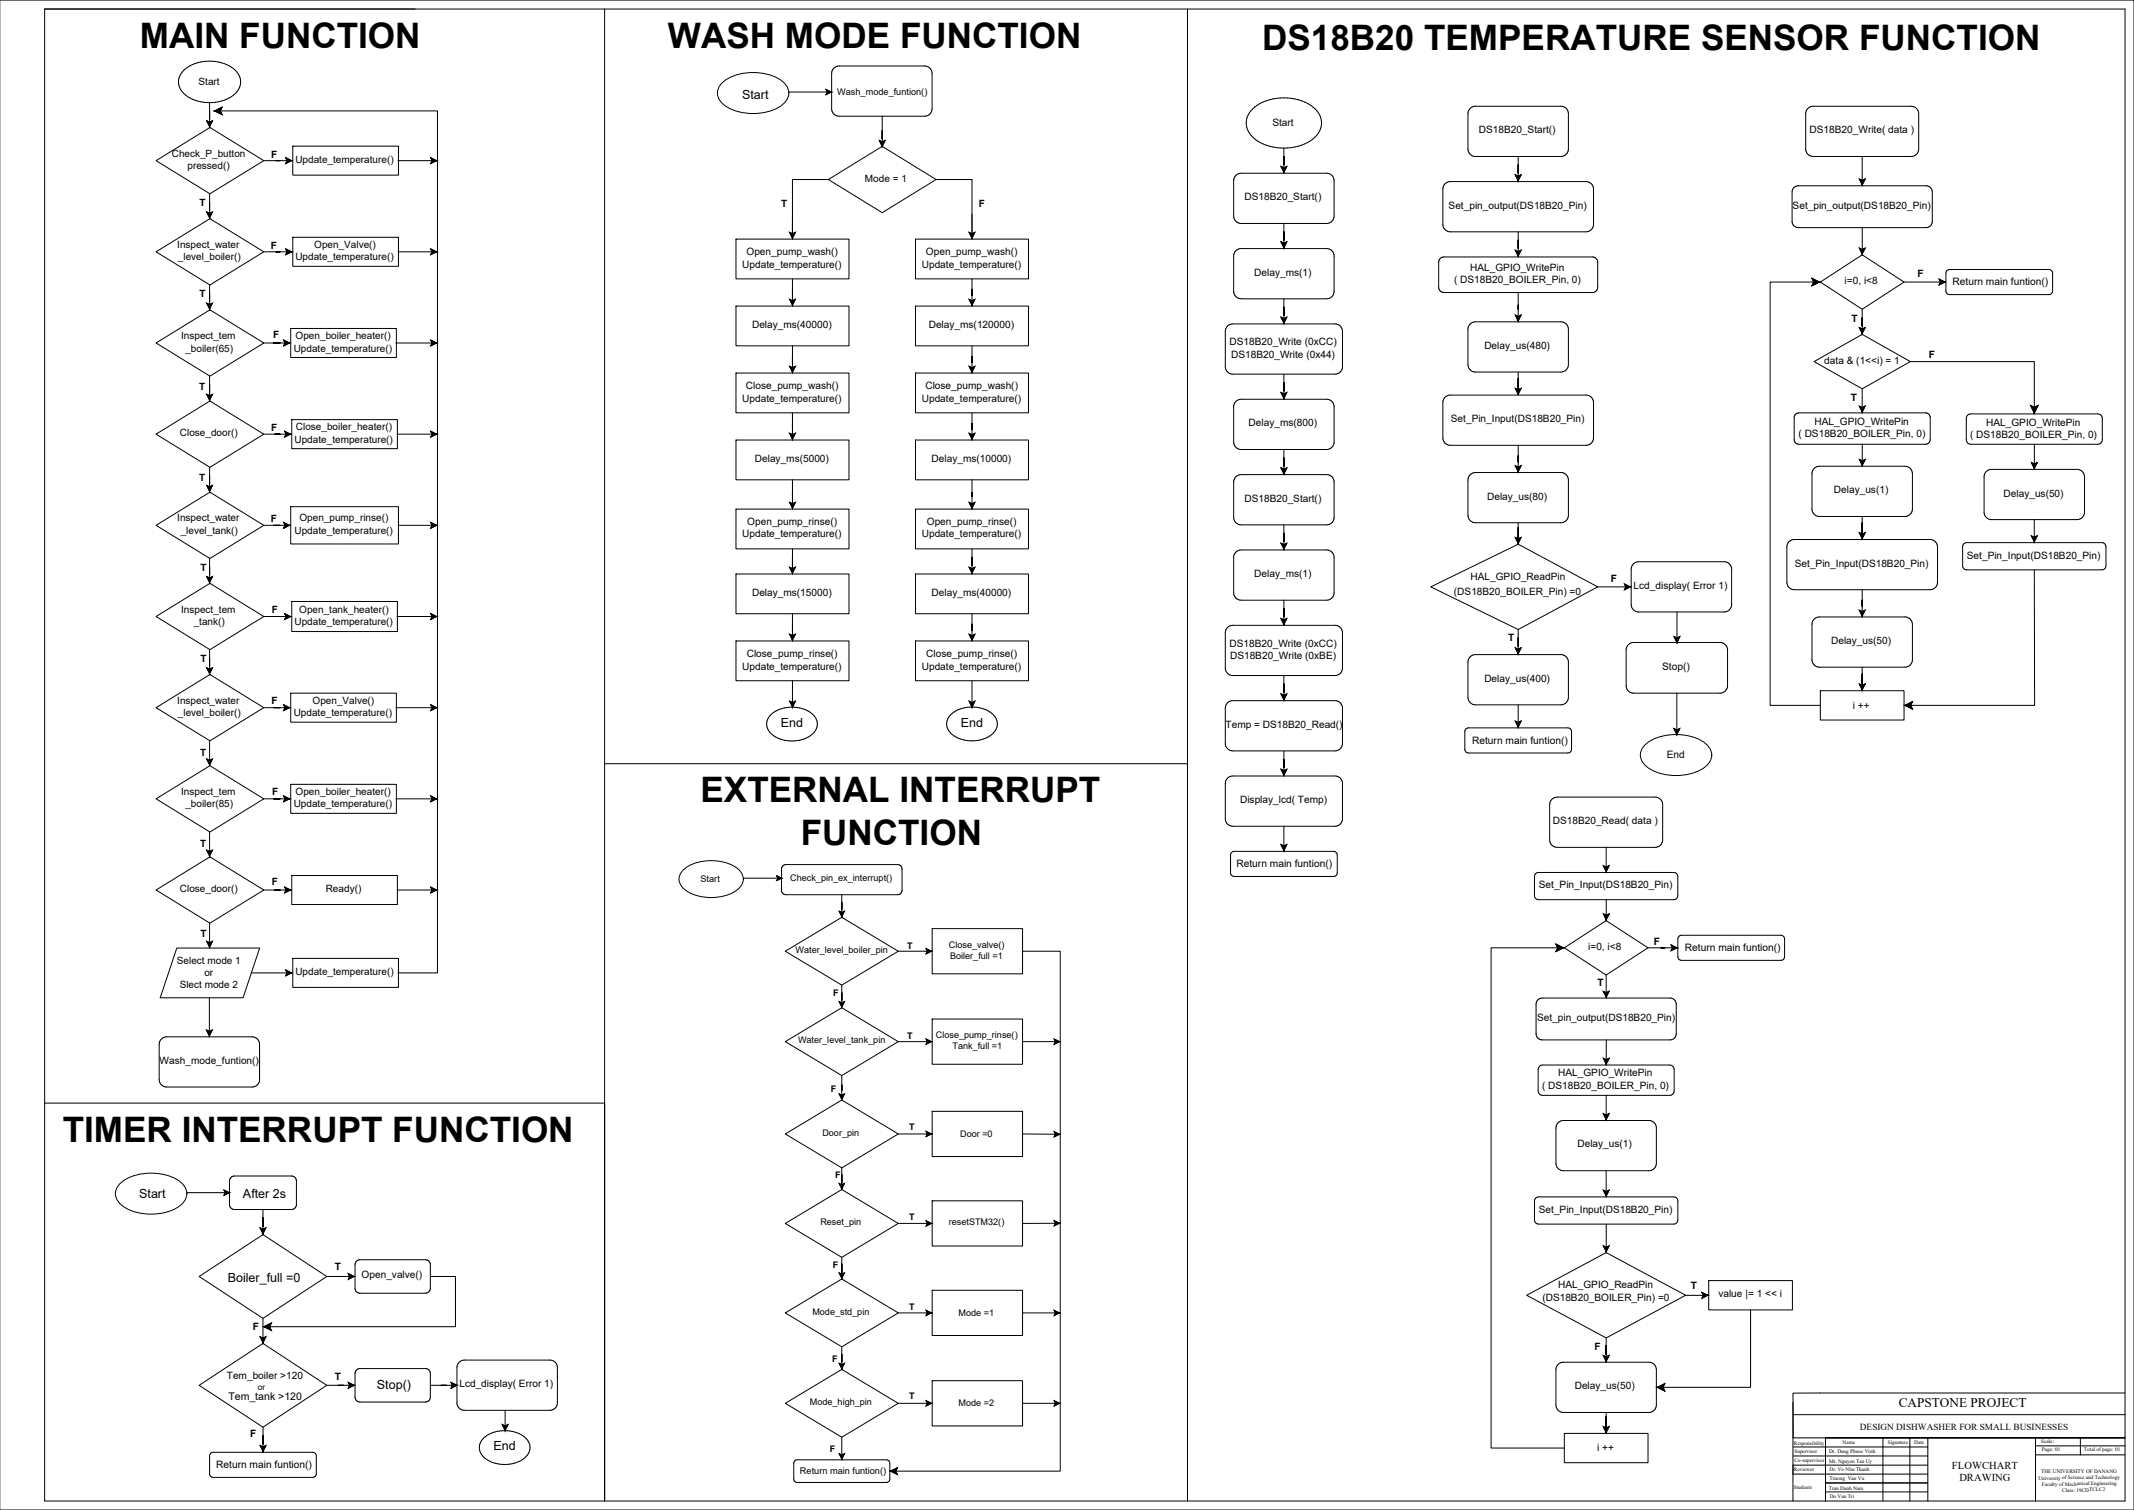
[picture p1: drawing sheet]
<svg xmlns="http://www.w3.org/2000/svg" width="1189mm" height="841mm" viewBox="0 0 1189 841" stroke-linecap="round" stroke-linejoin="round" font-family="sans-serif">
<!-- layer: MAIN -->
<path d="M0 0h1189v841h-1189M1184 5h-1159v831h1159M1014 776h-15v25" fill="none" stroke="#000" stroke-width=".56"/>
<!-- layer: NET DAM -->
<g fill="none" stroke="#000" stroke-width=".56">
<path d="M25 5h206M337 5v831v-222h-312M662 5v831M1184 5v831M102 39l4-2 5-2 6-1 6 1 5 2 4 3 2 4v4l-3 4-6 4-7 1-7-1-7-2-2-2-2-3-1-3 1-2zM467 37l-2 1-2 2v21M468 37h47h2l2 2v1v21l-1 2-3 2h-47M117 57v11M402 46a29 29 0 0 1 35 0 8 8 0 0 1-3 14 30 30 0 0 1-32-3 7 7 0 0 1 0-11zM439 51h22M460 50l3 1-3 2 1-2zM872 60l-2-1h-50l-1 2-1 2v20l1 3 3 1h48l2-1"/>
<path d="M872 60l1 1 1 2v20l-1 2-1 1M115 67l2 1 1-1-1 3zM120 62l4-2-1 2 1 2zM123 62h121v480h-22M463 61l2 2 2 2M490 78l1 1 2-1-2 3zM491 65v14M733 76l3-4v-5l-2-5-4-4-6-2-8-1h-7l-6 2-5 3-3 4-1 5 1 4 3 4 5 3 6 2h6M733 76l-4 3-4 2-5 1h-5M1069 63l-1-3-3-1h-56l-2 2-1 2v20l1 3 3 1h55l3-1 1-3M1069 63v20M87 89l30-18 30 18-30 19z"/>
<path d="M147 89h13M159 88l3 1-3 2 1-2zM163 81h59v17h-59zM222 89h19M240 88l3 1-3 2 1-2zM461 100l30-18 30 18-30 18zM461 100h-20v31M521 100h20v31M689 98l-2 2v21l1 2 2 1h49h3l1-2v-22l-1-2-1-1-50-1-3 2M714 93l1 1 2-1-2 3zM715 82v12M844 97l2 1 1-1-1 4z"/>
<path d="M846 87v11M1036 100l1 1 2-1-2 3zM1037 87v14M115 118l2 1 1-1-1 3zM117 108v11M441 119v11M805 102l3-1h77l2 2 1 2v21l-2 2-2 1h-77l-2-2-1-2v-20zM999 104l3-1 72 1 2 1v2v17l-1 2-2 1h-72l-2-1-1-2v-17zM159 139l3 1-3 2 1-2zM163 132h59v16h-59zM240 139l3 1-3 2 1-2zM410 133h63v22h-63z"/>
<path d="M440 129l1 1 2-1-2 4zM510 133h63v22h-63zM540 129l1 1 2-1-2 4zM689 140l2-2 50 1 2 1v2v22l-2 2h-2h-49l-2-1-1-3v-20zM714 135h1h2l-2 3zM715 124v11M844 139l2 1 1-1-1 4zM846 129v11M1036 138l1 1 2-1-2 3zM1037 127v12M87 140l30-18 30 18-30 19zM117 159v11"/>
<path d="M147 140h13M222 140h19M441 155v13M541 155v13M890 146v14l-1 2-1 1M890 145l-1-1-2-1h-83l-2 1v2v14v2l2 1h84M1009 155l5 2-5 2 1-2zM1010 157h-24v236h28M1014 157l23-15 24 15-24 15zM1061 157h20M1080 155l4 2-4 2 1-2zM1085 151l1-1h56l1 1v1v10v1l-2 1h-55l-1-1-1-1v-10z"/>
<path d="M115 169l2 1 1-1-1 3zM410 170h63v23h-63zM440 167l1 1 2-1-2 3zM510 170h63v23h-63zM540 167l1 1 2-1-2 3zM714 177h1h2l-2 3zM715 166v11M844 175l2 1 1-1-1 4zM846 163v13M872 180l-2-1-50 1-1 1-1 2v20l1 3 3 1h48h2M872 180l1 1 1 2v20l-1 2-1 2M1037 172v11"/>
<path d="M87 191l30-18 30 18-30 18zM147 191h12M158 189l3 2-3 2 1-2zM162 183h59v16h-59zM221 191h20M240 189l3 2-3 2 1-2zM441 193v12M541 193v12M744 180l3 2 1 3M744 180l-59 1-2 1v2v20l1 3 3 1h57M748 185v19M1036 182l1 1 2-1-2 4z"/>
<path d="M115 220h2h1l-1 3zM117 209v11M410 208h63v22h-63zM440 204l1 1 2-1-2 3zM510 208h63v22h-63zM540 204l1 1 2-1-2 3zM714 219h1h2l-2 3zM715 208v11M748 204l-1 3-3 1M844 216l2 1 1-1-1 4zM846 207v10M1011 201l26-15 27 15-27 16z"/>
<path d="M1037 217v10M1064 201h69v26M163 234h58v16h-58zM441 230v12M541 230v12M741 223l1 1 1 2v20l-1 3-3 1h-48h-1l-2-2-1-2v-20l2-2M741 223l-50-1-3 2M805 221l3-1h77l2 1 1 3v21l-2 2-2 1h-77l-2-2-1-2v-20zM1000 231l2-1h71l2 1v1v13l-1 2h-1h-71h-2v-2v-13zM1036 226l1 1 2-1-2 3zM1096 232l1-1h1h71l2 1M1131 226l2 1 2-1-2 4z"/>
<path d="M1171 232v13a2.5 2.5 0 0 1-2 2h-71a2.5 2.5 0 0 1-3-2l1-13M87 242l30-19 30 19-30 18zM147 242h12M159 240l3 2-3 1v-1zM221 242h20M240 240l3 2-3 1 1-1zM410 245h63v22h-63zM440 241l1 1 2-1-2 4zM510 245h63v22h-63zM540 241l1 1 2-1-2 4zM715 250v11M844 259l2 1 1-1-1 4z"/>
<path d="M846 248v12M1036 256l1 1 2-1-2 3zM1037 247v10M1132 258h1h2l-2 3zM1133 247v11M115 270l2 1 1-1-1 4zM117 260v11M440 280l1 1 2-1-2 3zM441 267v14M540 280l1 1 2-1-2 3zM541 267v14M689 266l2-2 50 1 1 1 1 2v22l-2 2h-2h-49l-2-1-1-3v-20z"/>
<path d="M714 261h1h2l-2 3zM820 264l50-1 1 1 2 1 1 2v20l-1 2-1 1M820 263l-1 2-1 2v21l1 2 1 1h2h48l2-1M1065 262v2v20v2l-2 1-50 1-2-1-1-2-1-21 1-3 2-1h49h2l2 2M1157 261l3 1 1 3v20l-1 3-3 1M1157 261h-47l-3 1-1 1-1 2v20l1 2 1 2M87 293l30-19 30 19-30 18zM147 293h12M158 291l3 2-3 1 1-1zM162 282h60v21h-60zM222 293h19M240 291l3 2-3 1 1-1z"/>
<path d="M410 284h63v22h-63zM510 284h63v22h-63zM715 292v11M844 299l2 1 1-1-1 4zM846 291v9M1036 297l1 1 2-1-2 3zM1037 288v10M1107 289h3h47M1132 298l1 1 2-1-2 4zM1133 289v10M117 311v11M410 320h63v22h-63z"/>
<path d="M440 316l1 1 2-1-2 3zM441 306v11M510 320h63v22h-63zM540 316l1 1 2-1-2 3zM541 306v11M714 303h1h2l-2 3zM743 309l-1-2-3-1-49 1-2 1-1 2v20l2 3 2 1h48h2l2-2M743 309v23M962 313h-49h-2l-2 2v2v22l2 1 2 1h47l2-1 2-1 1-2v-20l-1-2-2-2M997 302l3-2 76 1 2 1 1 2v21l-1 3h-3h-76l-3-1-1-2v-21zM1094 303l-1 1M1133 317v76h-69"/>
<path d="M1173 303v2v10v2h-2h-76h-1l-1-2v-10M1173 303l-2-1h-75l-2 1M115 321l2 1 1-1-1 3zM163 335h58v17h-58zM715 334v11M797 327l49-24 44 24-44 24zM890 327h16M905 325l3 2-3 2 1-2zM1036 340l1 1 2-1-2 3zM1037 328v13M87 343l30-18 30 18-30 19zM147 343h12"/>
<path d="M159 342l3 1-3 2v-2zM221 343h20M240 342l3 1-3 2 1-2zM410 357h63v22h-63zM440 353l1 1 2-1-2 3zM441 342v12M510 357h63v22h-63zM540 353l1 1 2-1-2 3zM541 342v12M714 344l1 1 2-1-2 4zM744 348l3 2 1 2M744 348l-59 1-2 1v2v20l1 3 3 1h57"/>
<path d="M748 352v20M846 351v11M907 359l3-1h50l2 2v2v21l-1 2-3 1h-49l-2-2-1-2v-20zM933 355h1h2l-2 3zM934 341v14M1065 345l-2-1h-2h-49l-2 1-1 3 1 21 1 2 2 1 50-1 2-1v-2v-20v-3M115 372l2 1 1-1-1 3zM117 362v11M441 379l1 12M541 379l1 12M715 376v11M748 372l-1 3-3 1"/>
<path d="M820 365h2h48h2M844 361l2 1 1-1-1 3zM872 365l1 2 1 2v20l-1 2-3 2h-48l-2-1-2-2v-2v-19v-2l2-2M1037 372v10M87 394l30-18 30 18-30 19zM147 394h12M158 393l3 1-3 2 1-2zM162 386h59v16h-59zM221 394h20M240 393l3 1-3 2 1-2zM440 391h2h1l-1 3zM540 391h2h1l-1 3z"/>
<path d="M542 394h4l4 2 3 1 2 3 1 3-1 3-2 2-3 2-4 2h-7l-5-1-5-3-2-4 1-4 3-3 5-2M542 394l-6 1M714 386l1 1 2-1-2 4zM744 390l3 1 1 3M744 390h-57l-2 1-2 1v2v20v2l2 2M748 394v20M846 393v9M934 386v21M1014 385h47v16h-47zM1036 381l1 1 2-1-2 3zM1061 393l4-2-1 2 1 2zM117 413v11"/>
<path d="M454 407l1-4-1-3-2-3-5-2-5-1h-5l-5 2-3 3-2 3v3l1 2 2 2 4 2 3 1h8M454 407l-3 3-6 2M685 418h59M715 418v11M748 414l-1 3-3 1M817 406l1-1h56l1 1v1v11v1h-2h-55h-1l-1-1v-11zM844 402h2h1l-1 3zM916 415a29 29 0 0 1 35 0 8 8 0 0 1-3 14 30 30 0 0 1-32-3 7 7 0 0 1 0-11zM933 406l1 1 2-1-2 3zM115 423l2 1 1-1-1 3zM162 437h59v16h-59zM337 425h325"/>
<path d="M714 428l1 1 2-1-2 4zM744 432l3 1 1 3M744 432l-59 1-2 1v2v20l1 3 3 1h57M748 436v20M87 445l30-19 30 19-30 18zM147 445h12M158 443l3 2-3 2 1-2zM221 445h20M240 443l3 2-3 2 1-2zM748 456l-1 3-3 1M923 444l2 2 1 2v20l-1 2-1 2h-57l-2-1-1-2-1-21 1-2 2-2h57M115 473l2 1 1-1-1 4z"/>
<path d="M117 463v11M686 475l2-1h55l1 1 1 1v10l-1 2h-1h-56h-1v-2v-10zM714 470l1 1 2-1-2 4zM715 460v11M895 472v11M87 496l30-19 30 19-30 18zM147 496h12M159 494l3 2-3 1v-1zM163 488h58v16h-58zM221 496h20M240 494l3 2-3 1 1-1zM381 484a26 26 0 0 1 32 1 8 8 0 0 1-5 12 26 26 0 0 1-28-3 7 7 0 0 1 1-10z"/>
<path d="M414 489h19M433 488l2 1-2 1v-1zM435 496l1 2h2h62h2v-2M435 496v-13l1-1h2h63h1l1 2-1 12M469 498v10M856 487l1-1h76l1 1 1 1v11l-1 1-2 1h-75l-1-1-1-1v-11zM893 482l2 1 1-1-1 3zM117 514v11M467 508h2h1l-1 2zM519 517h51v25h-51zM893 509l2 1 2-1-2 3zM895 501v9"/>
<path d="M98 528h47l-10 28h-46zM115 524l2 1 1-1-1 4zM163 534h59v16h-59zM437 530l32-19 31 19-31 19zM500 530h17M516 528l3 2-3 1 1-1zM570 530h21v289h-92M867 526l4 2-4 2 1-2zM868 528h-37v279h40M871 528l24-15 23 15-23 15zM918 528h14M931 526l3 2-3 2 1-2z"/>
<path d="M992 521l2 1v1v10l-1 2h-56l-1-1-1-1v-10l1-2h56M140 542h20M159 540l3 2-3 1 1-1zM467 558l2 1 1-1-1 3zM469 549v10M857 556l-1 3v17v1l1 2M893 552l2 1 1-1-1 3zM895 543v10M932 556h-1h-72h-2M932 556l2 3v17l-1 1-1 2M90 579l3-2 49 1 2 1 1 2-1 22-1 2h-3h-49l-1-1-1-2v-21zM516 579l3 1-3 2 1-2z"/>
<path d="M519 568h51v25h-51zM587 579l3 1-3 2 1-2zM895 579v11M932 579h-2h-71h-2M437 580l32-19 31 19-31 19zM469 599v11M500 580h17M570 580h18M858 594l1-1h71a2.5 2.5 0 0 1 3 3v12a2.5 2.5 0 0 1-3 2h-71a2.5 2.5 0 0 1-2-2v-13zM893 589l2 1 1-1-1 4zM467 609l2 1 1-1-1 3zM519 619h51v25h-51z"/>
<path d="M895 610v11M437 632l32-19 31 19-31 18zM500 632h17M516 630l3 2-3 1 1-1zM570 632h18M587 630l3 2-3 1 1-1zM868 625l-1 3v20l1 2 1 2h50l2-1 1-2 1-21-1-2-2-2h-49l-3 1M893 620l2 1 1-1-1 4zM67 659a29 29 0 0 1 35 0 8 8 0 0 1-4 14 30 30 0 0 1-31-3 7 7 0 0 1 0-11zM129 656l2-1h32l2 1v2v14l-1 1-2 1-32-1-2-1v-1v-13zM467 659l2 1 1-1-1 3zM469 650v10"/>
<path d="M895 652v12M104 664h22M125 663l3 1-3 2 1-2zM146 674v11M516 680l3 1-3 2 1-2zM519 669h51v25h-51zM587 680l3 1-3 2 1-2zM855 669v11M893 663l2 1 1-1-1 3zM935 669v11l-1 1-1 1h-76l-1-1-1-2M935 669l-1-2h-2h-75h-1l-1 2M145 684l1 1 2-1-2 3z"/>
<path d="M437 681l32-18 31 18-31 19zM500 681h17M588 681h-18M893 694l2 1 1-1-1 3zM895 682v13M111 711l35-23 36 23-36 23zM182 711h13M194 709l3 2-3 2 1-2zM238 702h-1h-37l-2 1v1v14l2 2h37h1M239 702l1 2v13l-1 3M240 711h14v28h-104M467 709l2 1 1-1-1 3z"/>
<path d="M469 700v10M519 719h51v25h-51zM948 720l3 1-3 2 1-2zM952 713h47v17h-47zM146 734l1 11M147 739l4-2-1 2 1 2zM437 731l32-19 31 19-31 19zM500 731h17M516 730l3 1-3 2 1-2zM570 731h18M587 730l3 1-3 2 1-2zM851 721l44-23 44 23-44 24z"/>
<path d="M949 721h-10M975 730v43h-49M145 745h2l1-1-1 4zM467 759l2 1 1-1-1 3zM469 750v10M893 755l2 1 1-1-1 3zM895 745v11M921 759l1 2 1 2v19M921 759h-2h-48l-3 1-1 3v20l1 2 1 1 50 1 2-1M111 772l35-24 36 24-36 23zM182 772h13M194 770l3 2-3 1 1-1z"/>
<path d="M198 778l1 2 2 1M198 764v14M238 763l-1-1h-37l-1 1-1 2M239 763l1 1M240 765v13l-1 2M240 772h12M251 770l4 2-4 1 1-1zM255 761l1-2 2-1h50l1 1 1 2 1 20M255 761v21l1 2 3 1M519 769h51v25h-51zM923 773l4-2-1 2 1 2zM1014 776h170"/>
<path d="M147 795v11M201 781h36M238 780l-1 1M259 786h47M274 798l5-1h6l4 2 4 2M275 798l-4 2-2 2M309 784l-3 1M311 781l-2 3M437 782l32-19 31 19-31 18zM500 782h17M516 780l3 2-3 1 1-1zM570 782h18"/>
<path d="M587 780l3 2-3 1 1-1zM871 798h47v17h-47zM893 795h2h1l-1 3zM895 787v9v-7v6M922 784l-1 2M923 783l-1 1M999 781v55M999 788h185M117 809h2h55h2v2v10v1l-2 1h-55l-2-1v-1v-10zM145 805l2 1 1-1-1 3zM267 805v2M267 807l2 4"/>
<path d="M269 802l-2 3M293 801l2 3v4l-3 4-4 2-5 2-6-1-5-1-3-3M444 813l-1 1-1 1v9l1 1 1 1M444 813h50l2 2v9l-1 1-1 1h-50M468 810h1h1l-1 3zM469 800v10M496 819l4-2-1 2 1 2zM999 816h75M999 801h185h-167v35M999 806h75M999 811h75M1049 801v35"/>
<path d="M1064 801v35M1074 801v35M1134 801v35M1134 805h50M1134 810h50M1159 801v9M999 821h75M1017 826h57M1017 831h57"/>
</g>
<g fill="#000" stroke="#000" stroke-width=".56">
<path d="M460 50l1 1h2zM461 51h2l-3 2z"/>
<path d="M117 68v2l1-3zM115 67l2 1v2z"/>
<path d="M120 62l4 2-1-2zM120 62l4-2-1 2z"/>
<path d="M491 79v2l2-3zM490 78l1 1v2z"/>
<path d="M159 88l1 1h2zM160 89h2l-3 2z"/>
<path d="M240 88l1 1h2zM241 89h2l-3 2z"/>
<path d="M715 94v2l2-3zM714 93l1 1v2z"/>
<path d="M846 98v3l1-4zM844 97l2 1v3z"/>
<path d="M1037 101v2l2-3zM1036 100l1 1v2z"/>
<path d="M117 119v2l1-3zM115 118l2 1v2z"/>
<path d="M159 139l1 1h2zM160 140h2l-3 2z"/>
<path d="M240 139l1 1h2zM241 140h2l-3 2z"/>
<path d="M441 130v3l2-4zM440 129l1 1v3z"/>
<path d="M541 130v3l2-4zM540 129l1 1v3z"/>
<path d="M715 135v3l2-3zM714 135h1v3z"/>
<path d="M846 140v3l1-4zM844 139l2 1v3z"/>
<path d="M1037 139v2l2-3zM1036 138l1 1v2z"/>
<path d="M1009 155l1 2h4zM1010 157h4l-5 2z"/>
<path d="M1080 155l1 2h3zM1081 157h3l-4 2z"/>
<path d="M117 170v2l1-3zM115 169l2 1v2z"/>
<path d="M441 168v2l2-3zM440 167l1 1v2z"/>
<path d="M541 168v2l2-3zM540 167l1 1v2z"/>
<path d="M715 177v3l2-3zM714 177h1v3z"/>
<path d="M846 176v3l1-4zM844 175l2 1v3z"/>
<path d="M158 189l1 2h2zM159 191h2l-3 2z"/>
<path d="M240 189l1 2h2zM241 191h2l-3 2z"/>
<path d="M1037 183v3l2-4zM1036 182l1 1v3z"/>
<path d="M117 220v3l1-3zM115 220h2v3z"/>
<path d="M441 205v2l2-3zM440 204l1 1v2z"/>
<path d="M541 205v2l2-3zM540 204l1 1v2z"/>
<path d="M715 219v3l2-3zM714 219h1v3z"/>
<path d="M846 217v3l1-4zM844 216l2 1v3z"/>
<path d="M1037 227v2l2-3zM1036 226l1 1v2z"/>
<path d="M1133 227v3l2-4zM1131 226l2 1v3z"/>
<path d="M159 240v2h3zM159 242h3l-3 1z"/>
<path d="M240 240l1 2h2zM241 242h2l-3 1z"/>
<path d="M441 242v3l2-4zM440 241l1 1v3z"/>
<path d="M541 242v3l2-4zM540 241l1 1v3z"/>
<path d="M846 260v3l1-4zM844 259l2 1v3z"/>
<path d="M1037 257v2l2-3zM1036 256l1 1v2z"/>
<path d="M1133 258v3l2-3zM1132 258h1v3z"/>
<path d="M117 271v3l1-4zM115 270l2 1v3z"/>
<path d="M441 281v2l2-3zM440 280l1 1v2z"/>
<path d="M541 281v2l2-3zM540 280l1 1v2z"/>
<path d="M715 261v3l2-3zM714 261h1v3z"/>
<path d="M158 291l1 2h2zM159 293h2l-3 1z"/>
<path d="M240 291l1 2h2zM241 293h2l-3 1z"/>
<path d="M846 300v3l1-4zM844 299l2 1v3z"/>
<path d="M1037 298v2l2-3zM1036 297l1 1v2z"/>
<path d="M1133 299v3l2-4zM1132 298l1 1v3z"/>
<path d="M441 317v2l2-3zM440 316l1 1v2z"/>
<path d="M541 317v2l2-3zM540 316l1 1v2z"/>
<path d="M715 303v3l2-3zM714 303h1v3z"/>
<path d="M117 322v2l1-3zM115 321l2 1v2z"/>
<path d="M905 325l1 2h2zM906 327h2l-3 2z"/>
<path d="M1037 341v2l2-3zM1036 340l1 1v2z"/>
<path d="M159 342v1h3zM159 343h3l-3 2z"/>
<path d="M240 342l1 1h2zM241 343h2l-3 2z"/>
<path d="M441 354v2l2-3zM440 353l1 1v2z"/>
<path d="M541 354v2l2-3zM540 353l1 1v2z"/>
<path d="M715 345v3l2-4zM714 344l1 1v3z"/>
<path d="M117 373v2l1-3zM115 372l2 1v2z"/>
<path d="M846 362v2l1-3zM844 361l2 1v2z"/>
<path d="M158 393l1 1h2zM159 394h2l-3 2z"/>
<path d="M240 393l1 1h2zM241 394h2l-3 2z"/>
<path d="M442 391v3l1-3zM440 391h2v3z"/>
<path d="M542 391v3l1-3zM540 391h2v3z"/>
<path d="M715 387v3l2-4zM714 386l1 1v3z"/>
<path d="M1037 382v2l2-3zM1036 381l1 1v2z"/>
<path d="M1061 393l4 2-1-2zM1061 393l4-2-1 2z"/>
<path d="M846 402v3l1-3zM844 402h2v3z"/>
<path d="M117 424v2l1-3zM115 423l2 1v2z"/>
<path d="M715 429v3l2-4zM714 428l1 1v3z"/>
<path d="M158 443l1 2h2zM159 445h2l-3 2z"/>
<path d="M240 443l1 2h2zM241 445h2l-3 2z"/>
<path d="M117 474v3l1-4zM115 473l2 1v3z"/>
<path d="M715 471v3l2-4zM714 470l1 1v3z"/>
<path d="M159 494v2h3zM159 496h3l-3 1z"/>
<path d="M240 494l1 2h2zM241 496h2l-3 1z"/>
<path d="M433 488v1h2zM433 489h2l-2 1z"/>
<path d="M895 483v2l1-3zM893 482l2 1v2z"/>
<path d="M469 508v2l1-2zM467 508h2v2z"/>
<path d="M895 510v2l2-3zM893 509l2 1v2z"/>
<path d="M117 525v3l1-4zM115 524l2 1v3z"/>
<path d="M516 528l1 2h2zM517 530h2l-3 1z"/>
<path d="M867 526l1 2h3zM868 528h3l-4 2z"/>
<path d="M931 526l1 2h2zM932 528h2l-3 2z"/>
<path d="M159 540l1 2h2zM160 542h2l-3 1z"/>
<path d="M469 559v2l1-3zM467 558l2 1v2z"/>
<path d="M895 553v2l1-3zM893 552l2 1v2z"/>
<path d="M516 579l1 1h2zM517 580h2l-3 2z"/>
<path d="M587 579l1 1h2zM588 580h2l-3 2z"/>
<path d="M895 590v3l1-4zM893 589l2 1v3z"/>
<path d="M469 610v2l1-3zM467 609l2 1v2z"/>
<path d="M516 630l1 2h2zM517 632h2l-3 1z"/>
<path d="M587 630l1 2h2zM588 632h2l-3 1z"/>
<path d="M895 621v3l1-4zM893 620l2 1v3z"/>
<path d="M469 660v2l1-3zM467 659l2 1v2z"/>
<path d="M125 663l1 1h2zM126 664h2l-3 2z"/>
<path d="M516 680l1 1h2zM517 681h2l-3 2z"/>
<path d="M587 680l1 1h2zM588 681h2l-3 2z"/>
<path d="M895 664v2l1-3zM893 663l2 1v2z"/>
<path d="M146 685v2l2-3zM145 684l1 1v2z"/>
<path d="M895 695v2l1-3zM893 694l2 1v2z"/>
<path d="M194 709l1 2h2zM195 711h2l-3 2z"/>
<path d="M469 710v2l1-3zM467 709l2 1v2z"/>
<path d="M948 720l1 1h2zM949 721h2l-3 2z"/>
<path d="M516 730l1 1h2zM517 731h2l-3 2z"/>
<path d="M587 730l1 1h2zM588 731h2l-3 2z"/>
<path d="M147 745v3l1-4zM145 745h2v3z"/>
<path d="M147 739l4 2-1-2zM147 739l4-2-1 2z"/>
<path d="M469 760v2l1-3zM467 759l2 1v2z"/>
<path d="M895 756v2l1-3zM893 755l2 1v2z"/>
<path d="M194 770l1 2h2zM195 772h2l-3 1z"/>
<path d="M251 770l1 2h3zM252 772h3l-4 1z"/>
<path d="M923 773l4 2-1-2zM923 773l4-2-1 2z"/>
<path d="M516 780l1 2h2zM517 782h2l-3 1z"/>
<path d="M587 780l1 2h2zM588 782h2l-3 1z"/>
<path d="M895 795v3l1-3zM893 795h2v3z"/>
<path d="M147 806v2l1-3zM145 805l2 1v2z"/>
<path d="M469 810v3l1-3zM468 810h1v3z"/>
<path d="M496 819l4 2-1-2zM496 819l4-2-1 2z"/>
</g>
<!-- layer: PDF21_Solid Fills -->
<g fill="#000" stroke="#000" stroke-width=".56">
<path d="M934 355v3l2-3zM933 355h1v3z"/>
<path d="M934 407v2l2-3zM933 406l1 1v2z"/>
<path d="M117 575v2l1-3zM115 574l2 1v2z"/>
<path d="M281 794v3l2-4zM280 793l1 1v3z"/>
</g>
<!-- layer: PDF21_Geometry -->
<path d="M117 556v19M115 574l2 1 1-1-1 3zM280 793l1 1 2-1-2 4zM281 786v8" fill="none" stroke="#000" stroke-width=".56"/>
<!-- layer: NET NHAT -->
<path d="M999 816v5" fill="none" stroke="#000" stroke-width=".56"/>
<g font-size="19.6">
<text x="78" y="27">MAIN FUNCTION</text>
<text x="372" y="27">WASH MODE FUNCTION</text>
<text x="703" y="28">DS18B20 TEMPERATURE SENSOR FUNCTION</text>
<text x="390" y="447">EXTERNAL INTERRUPT</text>
<text x="446" y="471">FUNCTION</text>
<text x="35" y="636">TIMER INTERRUPT FUNCTION</text>
</g>
<text font-size="7.4" x="1058" y="784">CAPSTONE PROJECT</text>
<g font-size="7">
<text x="413" y="55">Start</text>
<text x="435" y="405">End</text>
<text x="535" y="405">End</text>
<text x="78" y="667">Start</text>
<text x="135" y="667">After 2s</text>
<text x="127" y="714">Boiler_full =0</text>
<text x="210" y="774">Stop()</text>
<text x="275" y="808">End</text>
</g>
<g font-size="5.9">
<text x="127" y="780">Tem_tank &gt;120</text>
<text x="1087" y="818">FLOWCHART</text>
<text x="1092" y="825">DRAWING</text>
</g>
<g font-size="5.7">
<text x="1088" y="159">Return main funtion()</text>
<text x="926" y="373">Stop()</text>
<text x="820" y="415">Return main funtion()</text>
<text x="929" y="422">End</text>
<text x="689" y="483">Return main funtion()</text>
<text x="939" y="529">Return main funtion()</text>
<text x="120" y="818">Return main funtion()</text>
</g>
<g font-size="5.6">
<text x="111" y="47">Start</text>
<text x="709" y="70">Start</text>
<text x="824" y="74">DS18B20_Start()</text>
<text x="1008" y="74">DS18B20_Write( data )</text>
<text x="151" y="88">F</text>
<text x="104" y="94">pressed()</text>
<text x="165" y="91">Update_temperature()</text>
<text x="482" y="102">Mode = 1</text>
<text x="693" y="112">DS18B20_Start()</text>
<text x="111" y="115">T</text>
<text x="435" y="115">T</text>
<text x="545" y="115">F</text>
<text x="807" y="116">Set_pin_output(DS18B20_Pin)</text>
<text x="999" y="116">Set_pin_output(DS18B20_Pin)</text>
<text x="99" y="138">Inspect_water</text>
<text x="151" y="139">F</text>
<text x="175" y="138">Open_Valve()</text>
<text x="416" y="142">Open_pump_wash()</text>
<text x="516" y="142">Open_pump_wash()</text>
<text x="99" y="145">_level_boiler()</text>
<text x="165" y="145">Update_temperature()</text>
<text x="414" y="149">Update_temperature()</text>
<text x="514" y="149">Update_temperature()</text>
<text x="699" y="154">Delay_ms(1)</text>
<text x="819" y="151">HAL_GPIO_WritePin</text>
<text x="1068" y="154">F</text>
<text x="810" y="158">( DS18B20_BOILER_Pin, 0)</text>
<text x="1028" y="158">i=0, i&lt;8</text>
<text x="111" y="165">T</text>
<text x="1031" y="180">T</text>
<text x="419" y="183">Delay_ms(40000)</text>
<text x="517" y="183">Delay_ms(120000)</text>
<text x="101" y="189">Inspect_tem</text>
<text x="152" y="188">F</text>
<text x="165" y="189">Open_boiler_heater()</text>
<text x="103" y="196">_boiler(65)</text>
<text x="164" y="196">Update_temperature()</text>
<text x="685" y="192">DS18B20_Write (0xCC)</text>
<text x="827" y="195">Delay_us(480)</text>
<text x="686" y="199">DS18B20_Write (0x44)</text>
<text x="1016" y="202">data &amp; (1&lt;&lt;i) = 1</text>
<text x="1075" y="199">F</text>
<text x="111" y="217">T</text>
<text x="416" y="217">Close_pump_wash()</text>
<text x="516" y="217">Close_pump_wash()</text>
<text x="414" y="224">Update_temperature()</text>
<text x="514" y="224">Update_temperature()</text>
<text x="1031" y="223">T</text>
<text x="165" y="240">Close_boiler_heater()</text>
<text x="696" y="237">Delay_ms(800)</text>
<text x="808" y="235">Set_Pin_Input(DS18B20_Pin)</text>
<text x="1011" y="237">HAL_GPIO_WritePin</text>
<text x="1107" y="237">HAL_GPIO_WritePin</text>
<text x="100" y="243">Close_door()</text>
<text x="151" y="240">F</text>
<text x="1002" y="244">( DS18B20_BOILER_Pin, 0)</text>
<text x="1098" y="244">( DS18B20_BOILER_Pin, 0)</text>
<text x="164" y="247">Update_temperature()</text>
<text x="421" y="257">Delay_ms(5000)</text>
<text x="519" y="257">Delay_ms(10000)</text>
<text x="111" y="268">T</text>
<text x="1022" y="275">Delay_us(1)</text>
<text x="693" y="279">DS18B20_Start()</text>
<text x="828" y="278">Delay_us(80)</text>
<text x="1116" y="277">Delay_us(50)</text>
<text x="99" y="290">Inspect_water</text>
<text x="151" y="290">F</text>
<text x="167" y="290">Open_pump_rinse()</text>
<text x="416" y="292">Open_pump_rinse()</text>
<text x="516" y="292">Open_pump_rinse()</text>
<text x="101" y="297">_level_tank()</text>
<text x="164" y="297">Update_temperature()</text>
<text x="414" y="299">Update_temperature()</text>
<text x="514" y="299">Update_temperature()</text>
<text x="1096" y="311">Set_Pin_Input(DS18B20_Pin)</text>
<text x="1000" y="316">Set_Pin_Input(DS18B20_Pin)</text>
<text x="112" y="318">T</text>
<text x="699" y="321">Delay_ms(1)</text>
<text x="819" y="323">HAL_GPIO_ReadPin</text>
<text x="897" y="324">F</text>
<text x="910" y="328">Lcd_display( Error 1)</text>
<text x="419" y="332">Delay_ms(15000)</text>
<text x="519" y="332">Delay_ms(40000)</text>
<text x="810" y="331">(DS18B20_BOILER_Pin) =0</text>
<text x="101" y="341">Inspect_tem</text>
<text x="151" y="342">F</text>
<text x="167" y="341">Open_tank_heater()</text>
<text x="108" y="348">_tank()</text>
<text x="164" y="348">Update_temperature()</text>
<text x="840" y="357">T</text>
<text x="1020" y="359">Delay_us(50)</text>
<text x="685" y="360">DS18B20_Write (0xCC)</text>
<text x="112" y="369">T</text>
<text x="416" y="366">Close_pump_rinse()</text>
<text x="516" y="366">Close_pump_rinse()</text>
<text x="685" y="367">DS18B20_Write (0xBE)</text>
<text x="414" y="373">Update_temperature()</text>
<text x="514" y="373">Update_temperature()</text>
<text x="827" y="380">Delay_us(400)</text>
<text x="99" y="392">Inspect_water</text>
<text x="151" y="392">F</text>
<text x="174" y="392">Open_Valve()</text>
<text x="1032" y="395">i ++</text>
<text x="99" y="399">_level_boiler()</text>
<text x="164" y="399">Update_temperature()</text>
<text x="683" y="405">Temp = DS18B20_Read()</text>
<text x="112" y="421">T</text>
<text x="101" y="443">Inspect_tem</text>
<text x="152" y="443">F</text>
<text x="165" y="443">Open_boiler_heater()</text>
<text x="103" y="450">_boiler(85)</text>
<text x="164" y="450">Update_temperature()</text>
<text x="691" y="447">Display_lcd( Temp)</text>
<text x="865" y="459">DS18B20_Read( data )</text>
<text x="112" y="472">T</text>
<text x="100" y="497">Close_door()</text>
<text x="151" y="493">F</text>
<text x="181" y="497">Ready()</text>
<text x="857" y="494">Set_Pin_Input(DS18B20_Pin)</text>
<text x="112" y="522">T</text>
<text x="921" y="527">F</text>
<text x="885" y="529">i=0, i&lt;8</text>
<text x="99" y="537">Select mode 1</text>
<text x="114" y="543">or</text>
<text x="165" y="543">Update_temperature()</text>
<text x="100" y="550">Slect mode 2</text>
<text x="890" y="549">T</text>
<text x="856" y="569">Set_pin_output(DS18B20_Pin)</text>
<text x="89" y="593">Wash_mode_funtion()</text>
<text x="868" y="599">HAL_GPIO_WritePin</text>
<text x="859" y="606">( DS18B20_BOILER_Pin, 0)</text>
<text x="879" y="639">Delay_us(1)</text>
<text x="857" y="675">Set_Pin_Input(DS18B20_Pin)</text>
<text x="187" y="707">T</text>
<text x="201" y="712">Open_valve()</text>
<text x="868" y="718">HAL_GPIO_ReadPin</text>
<text x="942" y="718">T</text>
<text x="859" y="725">(DS18B20_BOILER_Pin) =0</text>
<text x="957" y="723">value |= 1 &lt;&lt; i</text>
<text x="141" y="741">F</text>
<text x="888" y="752">F</text>
<text x="126" y="768">Tem_boiler &gt;120</text>
<text x="187" y="768">T</text>
<text x="256" y="773">Lcd_display( Error 1)</text>
<text x="877" y="774">Delay_us(50)</text>
<text x="139" y="801">F</text>
<text x="890" y="808">i ++</text>
</g>
<text font-size="5.5" x="96" y="87">Check_P_button</text>
<text font-size="5.2" x="1036" y="797">DESIGN DISHWASHER FOR SMALL BUSINESSES</text>
<g font-size="5.1">
<text x="466" y="53">Wash_mode_funtion()</text>
<text x="390" y="491">Start</text>
<text x="440" y="491">Check_pin_ex_interrupt()</text>
<text x="529" y="528">Close_valve()</text>
<text x="443" y="531">Water_level_boiler_pin</text>
<text x="505" y="529">T</text>
<text x="529" y="534">Boiler_full =1</text>
<text x="464" y="555">F</text>
<text x="445" y="581">Water_level_tank_pin</text>
<text x="505" y="579">T</text>
<text x="521" y="578">Close_pump_rinse()</text>
<text x="531" y="585">Tank_full =1</text>
<text x="463" y="608">F</text>
<text x="506" y="629">T</text>
<text x="458" y="633">Door_pin</text>
<text x="535" y="633">Door =0</text>
<text x="465" y="656">F</text>
<text x="457" y="682">Reset_pin</text>
<text x="506" y="679">T</text>
<text x="529" y="682">resetSTM32()</text>
<text x="464" y="706">F</text>
<text x="506" y="729">T</text>
<text x="453" y="732">Mode_std_pin</text>
<text x="534" y="733">Mode =1</text>
<text x="464" y="759">F</text>
<text x="506" y="779">T</text>
<text x="451" y="783">Mode_high_pin</text>
<text x="534" y="783">Mode =2</text>
<text x="462" y="809">F</text>
<text x="446" y="821">Return main funtion()</text>
</g>
<text font-size="4.7" x="144" y="774">or</text>
<g font-size="3">
<text x="1137" y="804">Scale:</text>
<text x="999" y="805">Responsibility</text>
<text x="1000" y="810">Supervisor</text>
<text x="1019" y="809">Dr. Dang Phuoc Vinh</text>
<text x="1026" y="804">Name</text>
<text x="1052" y="804">Signature</text>
<text x="1066" y="804">Date</text>
<text x="1138" y="808">Page: 01</text>
<text x="1161" y="808">Total of page: 01</text>
<text x="1000" y="814">Co-supervisor</text>
<text x="1019" y="815">Mr. Nguyen Tan Uy</text>
<text x="999" y="819">Reviewer</text>
<text x="1019" y="819">Dr. Vo Nhu Thanh</text>
<text x="1137" y="821">THE UNIVERSITY OF DANANG</text>
<text x="1019" y="824">Truong Van Vu</text>
<text x="1136" y="824">University of Science and Technology</text>
<text x="1138" y="827">Faculty of Mechanical Engineering</text>
<text x="999" y="829">Students</text>
<text x="1019" y="830">Tran Danh Nam</text>
<text x="1149" y="831">Class: 19CDTCLC2</text>
<text x="1019" y="835">Do Van Tri</text>
</g>
</svg>
